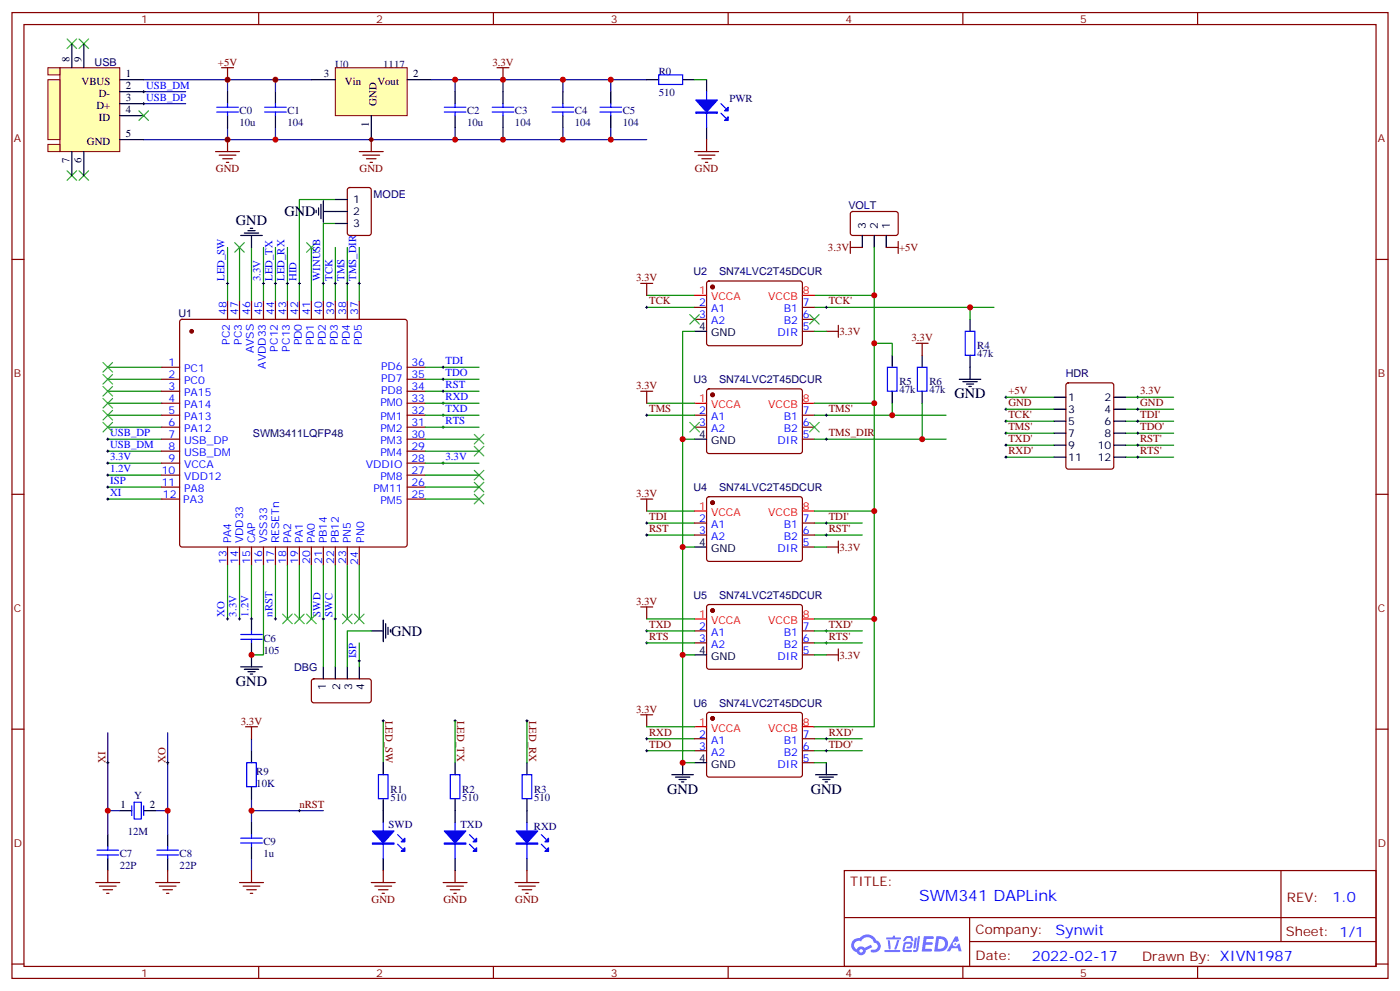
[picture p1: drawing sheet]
<svg xmlns="http://www.w3.org/2000/svg" width="412mm" height="292mm" viewBox="0 0 412 292" stroke-linecap="round" stroke-linejoin="round" font-family="sans-serif">
<g fill="none" stroke="#870000" stroke-width=".35">
<path d="M3.5 3.7h405.4v284.3h-405.4zM7.1 7.2h398.2v277.3h-398.2zM76.2 3.7v3.5M145.3 3.7v3.5M214.5 3.7v3.5M283.6 3.7v3.5M352.8 3.7v3.5M3.5 76.4h3.6M405.3 76.4h3.6M3.5 145.5h3.6M405.3 145.5h3.6M3.5 214.7h3.6"/>
<path d="M405.3 214.7h3.6M248.7 256.3h156.6v28.2h-156.6zM377.3 256.3v20.9M248.7 270.1h156.5M285.6 277.2h119.6M285.6 270.1v14.2M3.5 283.8h3.6M76.2 284.5v3.5M145.3 284.5v3.5M214.5 284.5v3.5M283.6 284.5v3.5M352.8 284.5v3.5"/>
<path d="M405.3 283.8h3.6"/>
</g>
<g fill="#5487ff">
<path d="M272.1 275.6h2.6l.3 .2-.1 .6h-2l-.1 1h1.6l.4 .4-.4 .3h-1.7l-.2 1.2 1.8 .1 .3 .3-.2 .4h-2.9z"/>
<path d="M281.4 275.7h.7l.4 1.3-.7 .3a.74 .74 0 0 0-1.1 .3 .74 .74 0 0 0 .5 1.1 .74 .74 0 0 0 .9-.7l.5-.3 .7 2.4h-.9l-.2-1h-1.9l-.5 1h-.9z"/>
<path d="M269.5 276.1h.6l-.4 2.9a.31 .31 0 0 1-.3 .3 .31 .31 0 0 1-.3-.3z"/>
<path d="M270.4 275.6h.6l-.5 4a.89 .89 0 0 1-.7 .7 .89 .89 0 0 1-.9-.3l1-.5z"/>
<path d="M266.8 275.8l.6-.2 1.2 .1 .5 1.3-.6 .1-.4-.9-1 .1a.95 .95 0 0 1-1 .8l-.1-.2z"/>
<path d="M266.4 277.5l1.8-.2a1.04 1.04 0 0 1 .6 1.1 1.04 1.04 0 0 1-.8 .9h-.7a.29 .29 0 0 1-.3-.4 .29 .29 0 0 1 .3-.2h.7l.2-.8h-1.4l-.4 1.7 1.9 .1a.29 .29 0 0 1 .3 .3 .29 .29 0 0 1-.3 .3h-2l-.4-.3 .2-2.1z"/>
<path d="M260.5 279.7h4.4a.3 .3 0 0 1 .3 .3 .3 .3 0 0 1-.3 .3h-4.3z"/>
<path d="M264.3 276.8h.6l-.5 1.6a1.02 1.02 0 0 1-.7 1.2l-.2-.3z"/>
<path d="M261.5 276.8h.6l.3 2.4-.3 .3-.3-.2z"/>
<path d="M261.1 276h1.9l.2-.5h.5l-.1 .5h1.5a.29 .29 0 0 1 .3 .3 .29 .29 0 0 1-.3 .3h-3.9z"/>
<path d="M275.8 275.6l-.6 4.5h1.4a2.27 2.27 0 0 0 2.7-2.3 2.27 2.27 0 0 0-2.7-2.2zM276.6 276.4a1.5 1.5 0 0 1 1.8 1.6 1.5 1.5 0 0 1-1.9 1.3h-.3z"/>
<path d="M251.4 276.8a2.09 2.09 0 0 0 1 3.5 1.37 1.37 0 0 0 1.5 .9 1.37 1.37 0 0 0 1.1-1.4l2-1-.5-.7-1.8 1a1.4 1.4 0 0 0-2.3 .4 1.32 1.32 0 0 1-.6-1.9 1.32 1.32 0 0 1 1.9-.4 2.02 2.02 0 0 1 2-1.3 2.02 2.02 0 0 1 1.8 1.6 1.09 1.09 0 0 1 1.1 1.4 1.09 1.09 0 0 1-1.6 .7 .41 .41 0 0 0-.5 .3 .41 .41 0 0 0 .4 .5 1.89 1.89 0 0 0 2.4-1.2 1.89 1.89 0 0 0-1.2-2.4 2.98 2.98 0 0 0-5-.6l-1 .1zM253.2 279.9a.52 .52 0 0 1 1 0 .52 .52 0 0 1-1 0z"/>
<circle cx="281.4" cy="277.9" r=".28"/>
</g>
<path d="M19.8 11.5l2.8 2.8M22.6 11.5l-2.8 2.8M23.3 11.5l2.8 2.8M26.1 11.5l-2.8 2.8M19.8 50.3l2.8 2.8M22.6 50.3l-2.8 2.8M23.3 50.3l2.8 2.8M26.1 50.3l-2.8 2.8" fill="none" stroke="#3c3" stroke-width=".35"/>
<path d="M17.6 19.9h17.7v24.7h-17.7z" fill="#ffffb0" stroke="#800000" stroke-width=".29"/>
<path d="M21.2 12.9v7M24.7 12.9v7M35.3 23.5h7M35.3 27h7M35.3 30.5h7M21.2 44.6v7.1M24.7 44.6v7.1M35.3 41.1h7" fill="none" stroke="#000" stroke-width=".35"/>
<g fill="#ffffb0" stroke="#800000" stroke-width=".29">
<path d="M14.1 23.5h3.5v17.6h-3.5z"/>
<path d="M14.1 19.9h3.5v2.1h-3.5z"/>
<path d="M14.1 42.5h3.5v2.1h-3.5z"/>
</g>
<path d="M35.3 34h7M81.1 27v3.5M81.1 34v3.6M148.2 27v3.5M148.2 34v3.6M165.8 27v3.5M165.8 34v3.6M179.9 27v3.5M179.9 34v3.6" fill="none" stroke="#000" stroke-width=".35"/>
<path d="M42.3 27h12.4M42.3 30.5h12.4M148.2 23.5v3.5" fill="none" stroke="#000080" stroke-width=".35"/>
<path d="M42 27h.7M42 30.5h.7M42.3 26.6v.7M42.3 30.2v.7" fill="none" stroke="#000" stroke-width=".29"/>
<path d="M146.4 19.9h3.5M148.2 19.9v3.6" fill="none" stroke="#800000" stroke-width=".35"/>
<g fill="none" stroke="#00f" stroke-width=".35">
<path d="M78 33h6.3M78 31.6h6.3M81.1 30.5v1.1M81.1 33v1M145 33h6.3M145 31.6h6.3M148.2 30.5v1.1M148.2 33v1M162.6 33h6.4M162.6 31.6h6.4M165.8 30.5v1.1M165.8 33v1"/>
<path d="M176.7 33h6.4M176.7 31.6h6.4M179.9 30.5v1.1M179.9 33v1"/>
</g>
<path d="M98.8 19.9h21.1v14.1h-21.1z" fill="#ffffb0" stroke="#800000" stroke-width=".29"/>
<g fill="none" stroke="#000" stroke-width=".35">
<path d="M67 27v3.5M67 34v3.6M91.7 23.5h7.1M109.4 34v7.1M119.9 23.5h7.1M134.1 27v3.5M134.1 34v3.6M190.5 23.5h3.5M201.1 23.5h3.5M208.1 23.5v3.5M208.1 37.6v3.5M95.2 59.1v6.3"/>
<path d="M98.8 58.7h3.5M70.9 69.3h6.4M72 68.6h4.2M73 67.9h2.1M73.7 67.2h.7M74.1 69.3v3.5M93.1 61.9v.7M93.8 61.2v2.1M94.5 60.1v4.3M95.2 62.3h7.1M98.8 65.8h3.5M254 69.3v3.5"/>
<path d="M257.5 69.3v3.5M261.1 69.3v3.5M204.6 97.5h3.5M285.8 94v3.5M262.8 104.6v3.5M262.8 115.2v3.5M271.6 104.6v3.5M271.6 115.2v3.5M282.6 111.7h6.3M283.6 112.4h4.3M284.7 113.1h2.1M285.4 113.8h.7"/>
<path d="M285.8 104.6v7.1M310.4 116.9h3.6M328.1 116.9h3.5M204.6 129.3h3.5M310.4 120.5h3.6M310.4 124h3.6M310.4 127.5h3.6M310.4 131.1h3.6M310.4 134.6h3.6M328.1 120.5h3.5M328.1 124h3.5M328.1 127.5h3.5"/>
<path d="M328.1 131.1h3.5M328.1 134.6h3.5M204.6 161h3.5M70.9 196.3h6.4M72 197h4.2M73 197.7h2.1M73.7 198.4h.7M74.1 182.2v3.5M74.1 189.3v7M95.2 196.3v3.5M98.8 196.3v3.5M102.3 196.3v3.5"/>
<path d="M105.8 196.3v3.5M109.4 185.7h3.5M112.9 182.6v6.3M113.6 183.6v4.3M114.3 184.7v2.1M115 185.4v.7M204.6 192.8h3.5M35.3 238.7h3.5M42.3 238.7h3.6M74.1 221v3.5M74.1 231.6v3.5M112.9 224.5v3.6"/>
<path d="M112.9 235.1v7.1M134.1 224.5v3.6M134.1 235.1v7.1M155.2 224.5v3.6M155.2 235.1v7.1M197.9 228.1h6.4M199 228.8h4.2M200 229.5h2.1M200.7 230.2h.7M201.1 224.5v3.6M204.6 224.5h3.5M240.2 228.1h6.4"/>
<path d="M241.3 228.8h4.2M242.4 229.5h2.1M243.1 230.2h.7M243.4 224.5v3.6M31.7 245.7v3.5M31.7 252.8v3.5M49.4 245.7v3.5M49.4 252.8v3.5M74.1 242.2v3.5M74.1 249.2v3.6M112.9 252.8v3.5M134.1 252.8v3.5"/>
<path d="M155.2 252.8v3.5"/>
</g>
<g fill="none" stroke="#000080" stroke-width=".35">
<path d="M42.3 23.5h49.4M67 23.5v3.5M67 37.6v3.5M81.1 23.5v3.5M81.1 37.6v3.5M127 23.5h63.5M134.1 23.5v3.5M134.1 37.6v3.5M148.2 37.6v3.5M165.8 23.5v3.5M165.8 37.6v3.5M179.9 23.5v3.5"/>
<path d="M179.9 37.6v3.5M42.3 41.1h148.2M31.7 215.7v30M49.4 215.7v30M74.1 217.5v3.5M31.7 238.7h3.6M45.9 238.7h3.5M74.1 235.1v7.1M74.1 238.7h21.1M74.1 252.8v3.5"/>
</g>
<g fill="none" stroke="#800000" stroke-width=".35">
<path d="M65.3 19.9h3.5M67 19.9v3.6M63.5 44.6h7.1M64.6 45.7h4.9M65.6 46.7h2.8M66.7 47.8h.7M67 41.1v3.5M105.8 44.6h7.1M106.9 45.7h4.9M107.9 46.7h2.9M109 47.8h.7M109.4 41.1v3.5"/>
<path d="M204.6 44.6h7.1M205.7 45.7h4.9M206.7 46.7h2.8M207.8 47.8h.7M208.1 41.1v3.5M250.5 72.8h3.5M250.5 71.1v3.5M261.1 72.8h3.5M264.6 71.1v3.5M188.7 83.4h3.6M190.5 83.4v3.6M243.4 97.5h3.5"/>
<path d="M246.9 95.8v3.5M188.7 115.2h3.6M190.5 115.2v3.5M269.9 101.1h3.5M271.6 101.1v3.5M188.7 146.9h3.6M190.5 146.9v3.6M246.9 159.3v3.5M188.7 178.7h3.6M190.5 178.7v3.5M243.4 161h3.5M243.4 192.8h3.5"/>
<path d="M246.9 191v3.6M72.3 214h3.5M74.1 214v3.5M188.7 210.4h3.6M190.5 210.4v3.6M28.2 259.8h7.1M31.7 256.3v3.5M45.9 259.8h7M49.4 256.3v3.5M70.6 259.8h7M74.1 256.3v3.5M109.4 259.8h7"/>
<path d="M112.9 256.3v3.5M130.5 259.8h7.1M134.1 256.3v3.5M151.7 259.8h7M155.2 256.3v3.5M29.3 260.9h4.9M30.3 261.9h2.9M31.4 263h.7M46.9 260.9h5M48 261.9h2.8M49 263h.7M71.6 260.9h5"/>
<path d="M72.7 261.9h2.8M73.7 263h.7M110.4 260.9h5M111.5 261.9h2.8M112.5 263h.7M131.6 260.9h4.9M132.6 261.9h2.9M133.7 263h.7M152.8 260.9h4.9M153.8 261.9h2.8M154.9 263h.7"/>
</g>
<g fill="none" stroke="#00f" stroke-width=".35">
<path d="M63.9 33h6.3M63.9 31.6h6.3M67 30.5v1.1M67 33v1M130.9 33h6.3M130.9 31.6h6.3M134.1 30.5v1.1M134.1 33v1M194 22h7.1v2.9h-7.1zM208.1 27v10.6M212.4 33.3l1.4 1.4M212.4 30.5l1.4 1.4"/>
<path d="M284.3 97.5h2.9v7.1h-2.9zM261.4 108.1h2.8v7.1h-2.8zM270.2 108.1h2.8v7.1h-2.8zM70.9 188.2h6.4M70.9 186.8h6.4M74.1 185.7v1.1M74.1 188.2v1.1M38.8 237.2v2.9M39.5 236.2h2.1v4.9h-2.1zM42.3 237.2v2.9M72.7 224.5h2.8v7.1h-2.8zM111.5 228.1h2.8v7h-2.8z"/>
<path d="M132.6 228.1h2.9v7h-2.9zM153.8 228.1h2.8v7h-2.8zM28.6 251.7h6.3M28.6 250.3h6.3M31.7 249.2v1.1M31.7 251.7v1.1M46.2 251.7h6.4M46.2 250.3h6.4M49.4 249.2v1.1M49.4 251.7v1.1M70.9 248.2h6.4M70.9 246.8h6.4"/>
<path d="M74.1 245.7v1.1M74.1 248.2v1M112.9 242.2v10.6M117.1 248.5l1.4 1.4M117.1 245.7l1.4 1.4M134.1 242.2v10.6M138.3 248.5l1.4 1.4M138.3 245.7l1.4 1.4M155.2 242.2v10.6M159.5 248.5l1.4 1.4M159.5 245.7l1.4 1.4"/>
</g>
<g fill="none" stroke="#000" stroke-width=".29">
<path d="M66.7 83.4h.7M67 83.1v.7M77.3 83.4h.7M77.6 83.1v.7M80.8 83.4h.7M81.1 83.1v.7M84.3 83.4h.7M84.7 83.1v.7M87.8 83.4h.7M88.2 83.1v.7M94.9 83.4h.7M95.2 83.1v.7"/>
<path d="M98.4 83.4h.7M98.8 83.1v.7M102 83.4h.7M102.3 83.1v.7M105.5 83.4h.7M105.8 83.1v.7M190.1 90.5h.8M190.5 90.1v.7M243.1 90.5h.7M243.4 90.1v.7M130.2 118.7h.7M130.2 115.2h.7"/>
<path d="M130.2 108.1h.7M130.2 111.7h.7M130.5 107.8v.7M130.5 111.3v.7M130.5 114.8v.7M130.5 118.4v.7M296 116.9h.7M296.3 116.6v.7M334.8 116.9h.7M335.1 116.6v.7M31.4 132.8h.7M31.4 129.3h.7"/>
<path d="M31.4 136.3h.7M31.4 139.9h.7M31.7 128.9v.7M31.7 132.5v.7M31.7 136v.7M31.7 139.5v.7M130.2 136.3h.7M130.2 125.8h.7M130.2 122.2h.7M130.5 121.9v.7M130.5 125.4v.7M130.5 136v.7"/>
<path d="M190.1 122.2h.8M190.5 121.9v.7M243.1 129.3h.7M243.1 122.2h.7M243.4 121.9v.7M243.4 128.9v.7M296 127.5h.7M296 124h.7M296 120.5h.7M296 131.1h.7M296 134.6h.7M296.3 120.1v.7"/>
<path d="M296.3 123.6v.8M296.3 127.2v.7M296.3 130.7v.7M296.3 134.2v.7M334.8 127.5h.7M334.8 124h.7M334.8 120.5h.7M334.8 131.1h.7M334.8 134.6h.7M335.1 120.1v.7M335.1 123.6v.8M335.1 127.2v.7"/>
<path d="M335.1 130.7v.7M335.1 134.2v.7M31.4 146.9h.7M31.4 143.4h.7M31.7 143.1v.7M31.7 146.6v.7M190.1 157.5h.8M190.1 154h.8M190.5 153.6v.7M190.5 157.2v.7M243.1 157.5h.7M243.1 154h.7"/>
<path d="M243.4 153.6v.7M243.4 157.2v.7M66.7 182.2h.7M67 181.9v.7M70.2 182.2h.7M70.6 181.9v.7M73.7 182.2h.7M74.1 181.9v.7M80.8 182.2h.7M81.1 181.9v.7M94.9 182.2h.7M95.2 181.9v.7"/>
<path d="M98.4 182.2h.7M98.8 181.9v.7M105.5 194.6h.7M105.8 194.2v.7M190.1 185.7h.8M190.1 189.3h.8M190.5 185.4v.7M190.5 188.9v.7M243.1 185.7h.7M243.1 189.3h.7M243.4 185.4v.7M243.4 188.9v.7"/>
<path d="M112.5 212.2h.7M112.9 211.8v.7M133.7 212.2h.7M134.1 211.8v.7M154.9 212.2h.7M155.2 211.8v.7M190.1 217.5h.8M190.5 217.1v.7M243.1 217.5h.7M243.4 217.1v.7M31.4 224.5h.7M31.7 224.2v.7"/>
<path d="M49 224.5h.7M49.4 224.2v.7M87.8 238.7h.7M88.2 238.3v.7M190.1 221h.8M190.5 220.7v.7M243.1 221h.7M243.4 220.7v.7"/>
</g>
<g fill="#00f" stroke="#00f" stroke-width=".35">
<path d="M205 29.5h6.3l-3.2 3.5z"/>
<path d="M205 33h6.3v.3h-6.3z"/>
<path d="M214.5 34.4v1.1h-1.1z"/>
<path d="M214.5 31.6v1h-1.1z"/>
<path d="M130.9 244.7h6.3l-3.1 3.5z"/>
<path d="M130.9 248.2h6.3v.3h-6.3z"/>
<path d="M140.4 249.6v1h-1.1z"/>
<path d="M140.4 246.8v1h-1.1z"/>
<path d="M152 244.7h6.4l-3.2 3.5z"/>
<path d="M152 248.2h6.4v.3h-6.4z"/>
<path d="M161.6 249.6v1h-1.1z"/>
<path d="M161.6 246.8v1h-1.1z"/>
<path d="M109.7 244.7h6.4l-3.2 3.5z"/>
<path d="M109.7 248.2h6.4v.3h-6.4z"/>
<path d="M119.2 249.6v1h-1z"/>
<path d="M119.2 246.8v1h-1z"/>
</g>
<g fill="none" stroke="#008700" stroke-width=".35">
<path d="M204.6 23.5h3.5M98.8 58.7h-10.6v30M67 72.8v15.9M70.6 72.8v15.9M74.1 72.8v15.9M77.6 72.8v15.9M81.1 72.8v15.9M84.7 72.8v15.9M91.7 72.8v15.9M98.8 65.8h-3.6v22.9M98.8 72.8v15.9M102.3 72.8v15.9"/>
<path d="M105.8 72.8v15.9M257.5 72.8v141.2h-17.6M190.5 87h14.1M190.5 90.5h14.1M204.6 97.5h-3.5v127h3.5M239.9 90.5h52.9M239.9 87h17.6M239.9 97.5h3.5M285.8 90.5v3.5M31.7 115.2h15.9M31.7 108.1h15.9M31.7 111.7h15.9"/>
<path d="M31.7 118.7h15.9M125.2 108.1h15.9M125.2 111.7h15.9M125.2 118.7h15.9M125.2 115.2h15.9M190.5 118.7h14.1M239.9 118.7h17.6M257.5 101.1h5.3v3.5M262.8 118.7v3.5M271.6 118.7v10.6M296.3 116.9h14.1M331.6 116.9h14.1"/>
<path d="M31.7 122.2h15.9M31.7 132.8h15.9M31.7 129.3h15.9M31.7 125.8h15.9M31.7 139.9h15.9M31.7 136.3h15.9M125.2 132.8h15.9M125.2 129.3h15.9M125.2 125.8h15.9M125.2 139.9h15.9M125.2 136.3h15.9M125.2 122.2h15.9"/>
<path d="M190.5 122.2h14.1M201.1 129.3h3.5M239.9 122.2h38.8M239.9 129.3h38.8M296.3 120.5h14.1M296.3 124h14.1M296.3 127.5h14.1M296.3 131.1h14.1M296.3 134.6h14.1M331.6 120.5h14.1M331.6 124h14.1M331.6 127.5h14.1"/>
<path d="M331.6 131.1h14.1M331.6 134.6h14.1M31.7 146.9h15.9M31.7 143.4h15.9M125.2 146.9h15.9M125.2 143.4h15.9M190.5 157.5h14.1M190.5 154h14.1M190.5 150.5h14.1M239.9 150.5h17.6M239.9 157.5h14.1M239.9 154h14.1"/>
<path d="M67 166.3v15.9M70.6 166.3v15.9M74.1 166.3v15.9M77.6 166.3v26.5h-3.5M81.1 166.3v15.9M84.7 166.3v15.9M88.2 166.3v15.9M91.7 166.3v15.9M95.2 166.3v30M98.8 166.3v30M102.3 166.3v15.9M105.8 166.3v15.9"/>
<path d="M201.1 161h3.5M239.9 161h3.5M105.8 189.3v7M109.4 185.7h-7.1v10.6M190.5 182.2h14.1M190.5 185.7h14.1M190.5 189.3h14.1M201.1 192.8h3.5M239.9 182.2h17.6M239.9 185.7h14.1M239.9 189.3h14.1M239.9 192.8h3.5"/>
<path d="M112.9 212.2v12.3M134.1 212.2v12.3M155.2 212.2v12.3M190.5 217.5h14.1M190.5 214h14.1M239.9 217.5h14.1M190.5 221h14.1M239.9 224.5h3.5M239.9 221h14.1"/>
</g>
<g fill="none" stroke="#870000" stroke-width=".35">
<path d="M102.5 55.4l.5-.2h5.7l.6 .4 .1 13-.5 .7h-5.9l-.6-.4-.1-13zM250.7 62.5l.5-.2h13l.4 .7-.1 5.9-.6 .4h-13l-.4-.7v-5.6zM53.2 94.2l.4-.2h65.6l.5 .2 .2 .5v65.6l-.2 .5-.5 .2h-65.6l-.5-.2-.2-.5v-65.6zM67 88.7v5.3M70.6 88.7v5.3M74.1 88.7v5.3M77.6 88.7v5.3M81.1 88.7v5.3M84.7 88.7v5.3M88.2 88.7v5.3M91.7 88.7v5.3M95.2 88.7v5.3"/>
<path d="M98.8 88.7v5.3M102.3 88.7v5.3M105.8 88.7v5.3M204.6 90.5h3.5M204.6 94h3.5M208.4 82.9l.4-.2 27.1 .1 .5 .6-.1 17.9-.6 .5-27.1-.1-.5-.6v-17.7zM236.4 90.5h3.5M236.4 94h3.5M236.4 97.5h3.5M47.6 108.1h5.3M47.6 111.7h5.3M47.6 115.2h5.3"/>
<path d="M47.6 118.7h5.3M119.9 108.1h5.3M119.9 111.7h5.3M119.9 115.2h5.3M119.9 118.7h5.3M208.4 114.7l.4-.2h27.1l.5 .7-.1 17.9-.6 .4h-27.1l-.5-.7v-17.6zM314.2 112.9l.5-.2h12.7l.6 .4 .1 24.3-.5 .7h-12.9l-.7-.4v-24.3zM47.6 136.3h5.3M47.6 122.2h5.3M47.6 125.8h5.3M47.6 129.3h5.3M47.6 132.8h5.3"/>
<path d="M47.6 139.9h5.3M119.9 136.3h5.3M119.9 122.2h5.3M119.9 125.8h5.3M119.9 129.3h5.3M119.9 132.8h5.3M119.9 139.9h5.3M204.6 122.2h3.5M204.6 125.8h3.5M236.4 122.2h3.5M236.4 125.8h3.5M236.4 129.3h3.5"/>
<path d="M47.6 143.4h5.3M47.6 146.9h5.3M119.9 143.4h5.3M119.9 146.9h5.3M204.6 154h3.5M204.6 157.5h3.5M208.4 146.4l.4-.2 27.1 .1 .5 .6-.1 17.9-.6 .5-27.1-.1-.5-.6v-17.7zM236.4 154h3.5M236.4 157.5h3.5M67 161v5.3M70.6 161v5.3M74.1 161v5.3"/>
<path d="M77.6 161v5.3M81.1 161v5.3M84.7 161v5.3M88.2 161v5.3M91.7 161v5.3M95.2 161v5.3M98.8 161v5.3M102.3 161v5.3M105.8 161v5.3M208.4 178.2l.4-.2h27.1l.5 .7-.1 17.9-.6 .4h-27.1l-.5-.7v-17.6zM236.4 161h3.5M204.6 185.7h3.5"/>
<path d="M204.6 189.3h3.5M236.4 185.7h3.5M236.4 189.3h3.5M236.4 192.8h3.5M92 200.1l.4-.3 16.5 .1 .5 .7-.1 5.9-.6 .4-16.5-.1-.5-.6v-5.6zM204.6 217.5h3.5M208.4 209.9l.4-.2 27.1 .1 .5 .6-.1 17.9-.6 .5-27.1-.1-.5-.6v-17.7zM236.4 217.5h3.5M204.6 221h3.5M236.4 221h3.5M236.4 224.5h3.5"/>
</g>
<g fill="none" stroke="#3c3" stroke-width=".35">
<path d="M40.9 32.6l2.8 2.9M43.7 32.6l-2.8 2.9M69.1 71.4l2.9 2.9M72 71.4l-2.9 2.9M90.3 71.4l2.8 2.9M93.1 71.4l-2.8 2.9M203.2 92.6l2.8 2.8M206 92.6l-2.8 2.8M238.5 92.6l2.8 2.8M241.3 92.6l-2.8 2.8M30.3 117.3l2.9 2.8M30.3 113.8l2.9 2.8"/>
<path d="M30.3 106.7l2.9 2.8M30.3 110.2l2.9 2.9M33.2 117.3l-2.9 2.8M33.2 110.2l-2.9 2.9M33.2 113.8l-2.9 2.8M33.2 106.7l-2.9 2.8M30.3 124.4l2.9 2.8M30.3 120.8l2.9 2.8M33.2 124.4l-2.9 2.8M33.2 120.8l-2.9 2.8M139.7 131.4l2.8 2.8M139.7 138.5l2.8 2.8"/>
<path d="M139.7 127.9l2.8 2.8M142.5 127.9l-2.8 2.8M142.5 131.4l-2.8 2.8M142.5 138.5l-2.8 2.8M203.2 124.4l2.8 2.8M206 124.4l-2.8 2.8M238.5 124.4l2.8 2.8M241.3 124.4l-2.8 2.8M139.7 142l2.8 2.8M139.7 145.5l2.8 2.8M142.5 142l-2.8 2.8M142.5 145.5l-2.8 2.8"/>
<path d="M83.3 180.8l2.8 2.8M86.1 180.8l-2.8 2.8M86.8 180.8l2.8 2.8M89.6 180.8l-2.8 2.8M90.3 180.8l2.8 2.8M93.1 180.8l-2.8 2.8M100.9 180.8l2.8 2.8M103.7 180.8l-2.8 2.8M104.4 180.8l2.8 2.8M107.2 180.8l-2.8 2.8"/>
</g>
<g fill="#870000" stroke="#870000" stroke-width=".35">
<circle cx="56.4" cy="97.5" r=".53"/>
<circle cx="209.9" cy="84.5" r=".53"/>
<circle cx="209.9" cy="116.2" r=".53"/>
<circle cx="209.9" cy="148" r=".53"/>
<circle cx="209.9" cy="179.7" r=".53"/>
<circle cx="209.9" cy="211.5" r=".53"/>
</g>
<path d="M204.6 87h3.5M236.4 87h3.5M204.6 118.7h3.5M236.4 118.7h3.5M204.6 150.5h3.5M236.4 150.5h3.5M204.6 182.2h3.5M236.4 182.2h3.5M204.6 214h3.5M236.4 214h3.5" fill="none" stroke="#f00" stroke-width=".35"/>
<circle cx="134.1" cy="23.5" r=".88" fill="#c00"/>
<g fill="#800000">
<circle cx="165.8" cy="23.5" r=".71"/>
<circle cx="179.9" cy="23.5" r=".71"/>
</g>
<g fill="#c00">
<circle cx="148.2" cy="23.5" r=".88"/>
<circle cx="179.9" cy="23.5" r=".88"/>
<circle cx="165.8" cy="23.5" r=".88"/>
<circle cx="165.8" cy="41.1" r=".88"/>
<circle cx="179.9" cy="41.1" r=".88"/>
<circle cx="134.1" cy="41.1" r=".88"/>
<circle cx="148.2" cy="41.1" r=".88"/>
<circle cx="81.1" cy="41.1" r=".88"/>
<circle cx="67" cy="41.1" r=".88"/>
<circle cx="67" cy="23.5" r=".88"/>
<circle cx="81.1" cy="23.5" r=".88"/>
</g>
<g fill="#800000">
<circle cx="109.4" cy="41.1" r=".71"/>
<circle cx="81.1" cy="23.5" r=".71"/>
<circle cx="67" cy="23.5" r=".71"/>
<circle cx="67" cy="41.1" r=".71"/>
</g>
<g fill="#c00">
<circle cx="74.1" cy="238.7" r=".88"/>
<circle cx="49.4" cy="238.7" r=".88"/>
<circle cx="31.8" cy="238.7" r=".88"/>
<circle cx="74.1" cy="192.8" r=".88"/>
<circle cx="201.1" cy="224.5" r=".88"/>
<circle cx="257.5" cy="87" r=".88"/>
<circle cx="257.5" cy="118.7" r=".88"/>
<circle cx="257.5" cy="150.5" r=".88"/>
<circle cx="257.5" cy="182.2" r=".88"/>
<circle cx="201.1" cy="129.3" r=".88"/>
<circle cx="201.1" cy="161" r=".88"/>
<circle cx="201.1" cy="192.8" r=".88"/>
<circle cx="262.8" cy="122.2" r=".88"/>
<circle cx="271.6" cy="129.3" r=".88"/>
<circle cx="257.5" cy="101.1" r=".88"/>
<circle cx="285.8" cy="90.5" r=".88"/>
</g>
<text font-size="4.6" fill="#00f" x="270.8" y="265.3">SWM341 DAPLink</text>
<g font-size="4.2">
<text x="83.8" y="63.7">GND</text>
<text x="69.5" y="66.1">GND</text>
<text x="281.2" y="117.3">GND</text>
<text x="115.2" y="187.2">GND</text>
<text x="69.5" y="202">GND</text>
<text x="196.5" y="233.7">GND</text>
<text x="238.8" y="233.7">GND</text>
</g>
<g font-size="4.2" fill="#00f">
<text x="392.5" y="265.6">1.0</text>
<text x="310.9" y="275.1">Synwit</text>
<text x="304" y="282.9">2022-02-17</text>
</g>
<g font-size="3.9" fill="#800">
<text x="250.5" y="260.9">TITLE:</text>
<text x="379.1" y="265.6">REV:</text>
<text x="287.4" y="275.1">Company:</text>
<text x="378.7" y="275.7">Sheet: 1/1</text>
<text x="287.4" y="282.8">Date:</text>
<text x="336.4" y="282.8">Drawn By: XIVN1987</text>
</g>
<g font-size="3.2" fill="#800">
<text x="41.6" y="6.7">1</text>
<text x="110.8" y="6.7">2</text>
<text x="179.9" y="6.7">3</text>
<text x="249.1" y="6.7">4</text>
<text x="318.2" y="6.7">5</text>
<text x="4.1" y="41.8">A</text>
<text x="405.9" y="41.8">A</text>
<text x="4.1" y="110.9">B</text>
<text x="405.9" y="110.9">B</text>
<text x="4.1" y="180.1">C</text>
<text x="405.9" y="180.1">C</text>
<text x="4.1" y="249.2">D</text>
<text x="405.9" y="249.2">D</text>
<text x="41.6" y="287.5">1</text>
<text x="110.8" y="287.5">2</text>
<text x="179.9" y="287.5">3</text>
<text x="249.1" y="287.5">4</text>
<text x="318.2" y="287.5">5</text>
</g>
<g font-size="3.2">
<text x="20.5" y="18.2" transform="rotate(-90 20.5 18.2)">8</text>
<text x="24" y="18.2" transform="rotate(-90 24 18.2)">9</text>
<text x="37" y="22.8">1</text>
<text x="95.4" y="22.8">3</text>
<text x="121.7" y="22.8">2</text>
<text x="24" y="25">VBUS</text>
<text x="29.1" y="28.6">D-</text>
<text x="37" y="26.3">2</text>
<text x="37" y="29.8">3</text>
<text x="101.6" y="25">Vin</text>
<text x="111.2" y="25">Vout</text>
<text x="28.4" y="32.1">D+</text>
<text x="29.1" y="35.6">ID</text>
<text x="37" y="33.3">4</text>
<text x="110.9" y="31.2" transform="rotate(-90 110.9 31.2)">GND</text>
<text x="37" y="40.4">5</text>
<text x="108.7" y="37.4" transform="rotate(-90 108.7 37.4)">1</text>
<text x="20.5" y="48" transform="rotate(-90 20.5 48)">7</text>
<text x="24" y="48" transform="rotate(-90 24 48)">6</text>
<text x="25.6" y="42.7">GND</text>
<text x="104.1" y="59.8">1</text>
<text x="104.1" y="63.3">2</text>
<text x="104.1" y="66.9">3</text>
<text x="255.1" y="67.6" transform="rotate(-90 255.1 67.6)">3</text>
<text x="258.6" y="67.6" transform="rotate(-90 258.6 67.6)">2</text>
<text x="262.1" y="67.6" transform="rotate(-90 262.1 67.6)">1</text>
<text x="205.9" y="97.2">4</text>
<text x="209.4" y="99">GND</text>
<text x="314.7" y="118">1</text>
<text x="325.4" y="118">2</text>
<text x="314.7" y="121.5">3</text>
<text x="314.7" y="125.1">5</text>
<text x="325.4" y="121.5">4</text>
<text x="325.4" y="125.1">6</text>
<text x="205.9" y="128.9">4</text>
<text x="209.4" y="130.7">GND</text>
<text x="314.7" y="128.6">7</text>
<text x="325.4" y="128.6">8</text>
<text x="314.7" y="132.1">9</text>
<text x="314.7" y="135.6">11</text>
<text x="323.3" y="132.1">10</text>
<text x="323.3" y="135.6">12</text>
<text x="205.9" y="160.7">4</text>
<text x="209.4" y="162.5">GND</text>
<text x="205.9" y="192.4">4</text>
<text x="209.4" y="194.2">GND</text>
<text x="96" y="203.2" transform="rotate(-90 96 203.2)">1</text>
<text x="100.2" y="203.2" transform="rotate(-90 100.2 203.2)">2</text>
<text x="103.7" y="203.2" transform="rotate(-90 103.7 203.2)">3</text>
<text x="107.2" y="203.2" transform="rotate(-90 107.2 203.2)">4</text>
<text x="205.9" y="224.2">4</text>
<text x="209.4" y="226">GND</text>
<text x="35.5" y="237.9">1</text>
<text x="44.1" y="237.9">2</text>
</g>
<g font-size="3.2" fill="#000080">
<text x="27.9" y="19.3">USB</text>
<text x="98.8" y="19.9">U0</text>
<text x="112.9" y="19.9">1117</text>
<text x="194" y="22">R0</text>
<text x="194" y="28.4">510</text>
<text x="70.6" y="33.7">C0</text>
<text x="84.7" y="33.7">C1</text>
<text x="137.6" y="33.7">C2</text>
<text x="151.7" y="33.7">C3</text>
<text x="169.3" y="33.7">C4</text>
<text x="183.4" y="33.7">C5</text>
<text x="214.8" y="30.2">PWR</text>
<text x="70.6" y="37.2">10u</text>
<text x="84.7" y="37.2">104</text>
<text x="137.6" y="37.2">10u</text>
<text x="151.7" y="37.2">104</text>
<text x="169.3" y="37.2">104</text>
<text x="183.4" y="37.2">104</text>
<text x="110.1" y="58.2">MODE</text>
<text x="249.9" y="61.6">VOLT</text>
<text x="204.3" y="81.1">U2</text>
<text x="211.8" y="81.1">SN74LVC2T45DCUR</text>
<text x="52.6" y="93.4">U1</text>
<text x="287.9" y="105.2">47k</text>
<text x="287.9" y="102.8">R4</text>
<text x="204.3" y="112.8">U3</text>
<text x="211.8" y="112.8">SN74LVC2T45DCUR</text>
<text x="264.9" y="113.4">R5</text>
<text x="273.8" y="113.4">R6</text>
<text x="313.9" y="111">HDR</text>
<text x="264.9" y="115.8">47k</text>
<text x="273.8" y="115.8">47k</text>
<text x="74.5" y="128.6">SWM3411LQFP48</text>
<text x="204.3" y="144.6">U4</text>
<text x="211.8" y="144.6">SN74LVC2T45DCUR</text>
<text x="204.3" y="176.3">U5</text>
<text x="211.8" y="176.3">SN74LVC2T45DCUR</text>
<text x="77.6" y="188.9">C6</text>
<text x="77.6" y="192.4">105</text>
<text x="86.6" y="197.5">DBG</text>
<text x="204.3" y="208.1">U6</text>
<text x="211.8" y="208.1">SN74LVC2T45DCUR</text>
<text x="75.5" y="231.6">10K</text>
<text x="75.5" y="228.1">R9</text>
<text x="115" y="233.3">R1</text>
<text x="136.2" y="233.3">R2</text>
<text x="157.3" y="233.3">R3</text>
<text x="39.5" y="235.1">Y</text>
<text x="115" y="235.8">510</text>
<text x="136.2" y="235.8">510</text>
<text x="157.3" y="235.8">510</text>
<text x="37.7" y="245.7">12M</text>
<text x="114.4" y="243.9">SWD</text>
<text x="135.6" y="243.9">TXD</text>
<text x="157.3" y="244.3">RXD</text>
<text x="77.6" y="248.9">C9</text>
<text x="35.3" y="255.9">22P</text>
<text x="35.3" y="252.4">C7</text>
<text x="52.9" y="255.9">22P</text>
<text x="52.9" y="252.4">C8</text>
<text x="77.6" y="252.4">1u</text>
</g>
<g font-size="3.2" fill="#800000">
<text x="64.2" y="19.3">+5V</text>
<text x="145" y="19.3">3.3V</text>
<text x="63.6" y="50.7">GND</text>
<text x="105.9" y="50.7">GND</text>
<text x="204.7" y="50.7">GND</text>
<text x="243.9" y="74">3.3V</text>
<text x="264.9" y="74">+5V</text>
<text x="187.4" y="82.8">3.3V</text>
<text x="191.2" y="89.6">TCK</text>
<text x="244.1" y="89.6">TCK'</text>
<text x="247.2" y="98.7">3.3V</text>
<text x="268.5" y="100.4">3.3V</text>
<text x="187.4" y="114.5">3.3V</text>
<text x="297" y="119.6">GND</text>
<text x="297" y="116.1">+5V</text>
<text x="335.8" y="116.1">3.3V</text>
<text x="335.8" y="119.6">GND</text>
<text x="191.2" y="121.4">TMS</text>
<text x="244.1" y="121.4">TMS'</text>
<text x="297" y="123.1">TCK'</text>
<text x="335.8" y="123.1">TDI'</text>
<text x="244.1" y="128.4">TMS_DIR</text>
<text x="297" y="126.6">TMS'</text>
<text x="297" y="130.2">TXD'</text>
<text x="335.8" y="130.2">RST'</text>
<text x="335.8" y="126.6">TDO'</text>
<text x="297" y="133.7">RXD'</text>
<text x="335.8" y="133.7">RTS'</text>
<text x="187.4" y="146.3">3.3V</text>
<text x="191.2" y="153.1">TDI</text>
<text x="244.1" y="153.1">TDI'</text>
<text x="191.2" y="156.6">RST</text>
<text x="244.1" y="156.6">RST'</text>
<text x="247.2" y="162.2">3.3V</text>
<text x="187.4" y="178">3.3V</text>
<text x="191.2" y="184.9">TXD</text>
<text x="244.1" y="184.9">TXD'</text>
<text x="191.2" y="188.4">RTS</text>
<text x="244.1" y="188.4">RTS'</text>
<text x="247.2" y="193.9">3.3V</text>
<text x="187.4" y="209.8">3.3V</text>
<text x="71" y="213.3">3.3V</text>
<text x="113.5" y="212.2" transform="rotate(90 113.5 212.2)">LED_SW</text>
<text x="134.7" y="212.2" transform="rotate(90 134.7 212.2)">LED_TX</text>
<text x="155.9" y="212.2" transform="rotate(90 155.9 212.2)">LED_RX</text>
<text x="191.2" y="216.6">RXD</text>
<text x="191.2" y="220.1">TDO</text>
<text x="244.1" y="216.6">RXD'</text>
<text x="244.1" y="220.1">TDO'</text>
<text x="31.1" y="224.5" transform="rotate(-90 31.1 224.5)">XI</text>
<text x="48.8" y="224.5" transform="rotate(-90 48.8 224.5)">XO</text>
<text x="88.2" y="238">nRST</text>
<text x="109.5" y="265.9">GND</text>
<text x="130.6" y="265.9">GND</text>
<text x="151.8" y="265.9">GND</text>
</g>
<g font-size="3.2" fill="#00f">
<text x="43" y="26.1">USB_DM</text>
<text x="43" y="29.6">USB_DP</text>
<text x="66.2" y="82.7" transform="rotate(-90 66.2 82.7)">LED_SW</text>
<text x="76.7" y="82.7" transform="rotate(-90 76.7 82.7)">3.3V</text>
<text x="80.3" y="82.7" transform="rotate(-90 80.3 82.7)">LED_TX</text>
<text x="83.8" y="82.7" transform="rotate(-90 83.8 82.7)">LED_RX</text>
<text x="87.3" y="82.7" transform="rotate(-90 87.3 82.7)">HID</text>
<text x="94.4" y="82.7" transform="rotate(-90 94.4 82.7)">WINUSB</text>
<text x="97.9" y="82.7" transform="rotate(-90 97.9 82.7)">TCK</text>
<text x="101.4" y="82.7" transform="rotate(-90 101.4 82.7)">TMS</text>
<text x="105" y="82.7" transform="rotate(-90 105 82.7)">TMS_DIR</text>
<text x="66.7" y="92.8" transform="rotate(-90 66.7 92.8)">48</text>
<text x="70.2" y="92.8" transform="rotate(-90 70.2 92.8)">47</text>
<text x="73.7" y="92.8" transform="rotate(-90 73.7 92.8)">46</text>
<text x="77.3" y="92.8" transform="rotate(-90 77.3 92.8)">45</text>
<text x="80.8" y="92.8" transform="rotate(-90 80.8 92.8)">44</text>
<text x="84.3" y="92.8" transform="rotate(-90 84.3 92.8)">43</text>
<text x="87.8" y="92.8" transform="rotate(-90 87.8 92.8)">42</text>
<text x="91.4" y="92.8" transform="rotate(-90 91.4 92.8)">41</text>
<text x="94.9" y="92.8" transform="rotate(-90 94.9 92.8)">40</text>
<text x="98.4" y="92.8" transform="rotate(-90 98.4 92.8)">39</text>
<text x="102" y="92.8" transform="rotate(-90 102 92.8)">38</text>
<text x="105.5" y="92.8" transform="rotate(-90 105.5 92.8)">37</text>
<text x="205.9" y="90.1">2</text>
<text x="205.9" y="93.7">3</text>
<text x="209.4" y="91.9">A1</text>
<text x="209.4" y="95.4">A2</text>
<text x="230.9" y="95.4">B2</text>
<text x="230.9" y="91.9">B1</text>
<text x="236.5" y="93.7">6</text>
<text x="236.5" y="90.1">7</text>
<text x="67.7" y="101.5" transform="rotate(-90 67.7 101.5)">PC2</text>
<text x="71.3" y="101.5" transform="rotate(-90 71.3 101.5)">PC3</text>
<text x="88.9" y="101.7" transform="rotate(-90 88.9 101.7)">PD0</text>
<text x="92.4" y="101.7" transform="rotate(-90 92.4 101.7)">PD1</text>
<text x="96" y="101.7" transform="rotate(-90 96 101.7)">PD2</text>
<text x="99.5" y="101.7" transform="rotate(-90 99.5 101.7)">PD3</text>
<text x="103" y="101.7" transform="rotate(-90 103 101.7)">PD4</text>
<text x="106.5" y="101.7" transform="rotate(-90 106.5 101.7)">PD5</text>
<text x="229.1" y="99">DIR</text>
<text x="236.5" y="97.2">5</text>
<text x="49.7" y="107.8">1</text>
<text x="74.8" y="104" transform="rotate(-90 74.8 104)">AVSS</text>
<text x="81.8" y="103.5" transform="rotate(-90 81.8 103.5)">PC12</text>
<text x="85.4" y="103.5" transform="rotate(-90 85.4 103.5)">PC13</text>
<text x="121.2" y="107.8">36</text>
<text x="131.2" y="107.2">TDI</text>
<text x="49.7" y="111.3">2</text>
<text x="54.2" y="113.1">PC0</text>
<text x="54.2" y="109.5">PC1</text>
<text x="78.3" y="108.6" transform="rotate(-90 78.3 108.6)">AVDD33</text>
<text x="112.3" y="108.8">PD6</text>
<text x="112.3" y="112.4">PD7</text>
<text x="121.2" y="111.3">35</text>
<text x="131.2" y="110.8">TDO</text>
<text x="49.7" y="118.4">4</text>
<text x="49.7" y="114.8">3</text>
<text x="54.2" y="116.6">PA15</text>
<text x="112" y="119.4">PM0</text>
<text x="112.3" y="115.9">PD8</text>
<text x="121.2" y="114.8">34</text>
<text x="121.2" y="118.4">33</text>
<text x="131.2" y="117.8">RXD</text>
<text x="131.2" y="114.3">RST</text>
<text x="49.7" y="125.4">6</text>
<text x="49.7" y="121.9">5</text>
<text x="54.2" y="123.6">PA13</text>
<text x="54.2" y="120.1">PA14</text>
<text x="112" y="123.6">PM1</text>
<text x="121.2" y="121.9">32</text>
<text x="121.2" y="125.4">31</text>
<text x="131.2" y="124.9">RTS</text>
<text x="131.2" y="121.4">TXD</text>
<text x="205.9" y="121.9">2</text>
<text x="205.9" y="125.4">3</text>
<text x="209.4" y="123.6">A1</text>
<text x="230.9" y="123.6">B1</text>
<text x="236.5" y="125.4">6</text>
<text x="236.5" y="121.9">7</text>
<text x="32.5" y="131.9">USB_DM</text>
<text x="32.5" y="128.4">USB_DP</text>
<text x="49.7" y="128.9">7</text>
<text x="54.2" y="130.7">USB_DP</text>
<text x="54.2" y="127.2">PA12</text>
<text x="112" y="127.2">PM2</text>
<text x="112" y="130.7">PM3</text>
<text x="121.2" y="128.9">30</text>
<text x="209.4" y="127.2">A2</text>
<text x="229.1" y="130.7">DIR</text>
<text x="230.9" y="127.2">B2</text>
<text x="236.5" y="128.9">5</text>
<text x="32.5" y="135.5">3.3V</text>
<text x="49.7" y="136">9</text>
<text x="49.7" y="132.5">8</text>
<text x="54.2" y="137.8">VCCA</text>
<text x="54.2" y="134.2">USB_DM</text>
<text x="107.7" y="137.8">VDDIO</text>
<text x="112" y="134.2">PM4</text>
<text x="121.2" y="136">28</text>
<text x="121.2" y="132.5">29</text>
<text x="131.2" y="135.5">3.3V</text>
<text x="32.5" y="139">1.2V</text>
<text x="32.5" y="142.5">ISP</text>
<text x="47.6" y="143.1">11</text>
<text x="47.6" y="139.5">10</text>
<text x="54.2" y="141.3">VDD12</text>
<text x="112" y="141.3">PM8</text>
<text x="121.2" y="139.5">27</text>
<text x="121.2" y="143.1">26</text>
<text x="32.5" y="146">XI</text>
<text x="48" y="146.6">12</text>
<text x="54" y="148">PA3</text>
<text x="54.2" y="144.8">PA8</text>
<text x="110" y="144.8">PM11</text>
<text x="112" y="148.3">PM5</text>
<text x="121.2" y="146.6">25</text>
<text x="205.9" y="153.6">2</text>
<text x="209.4" y="155.4">A1</text>
<text x="230.9" y="155.4">B1</text>
<text x="236.5" y="153.6">7</text>
<text x="68.1" y="160" transform="rotate(-90 68.1 160)">PA4</text>
<text x="71.6" y="160" transform="rotate(-90 71.6 160)">VDD33</text>
<text x="75.1" y="160" transform="rotate(-90 75.1 160)">CAP</text>
<text x="78.7" y="160" transform="rotate(-90 78.7 160)">VSS33</text>
<text x="82.2" y="160" transform="rotate(-90 82.2 160)">RESETn</text>
<text x="85.7" y="160" transform="rotate(-90 85.7 160)">PA2</text>
<text x="89.3" y="160" transform="rotate(-90 89.3 160)">PA1</text>
<text x="92.8" y="160" transform="rotate(-90 92.8 160)">PA0</text>
<text x="96.3" y="160" transform="rotate(-90 96.3 160)">PB14</text>
<text x="99.8" y="160" transform="rotate(-90 99.8 160)">PB12</text>
<text x="103.4" y="160" transform="rotate(-90 103.4 160)">PN5</text>
<text x="107.2" y="159.7" transform="rotate(-90 107.2 159.7)">PN0</text>
<text x="205.9" y="157.2">3</text>
<text x="209.4" y="158.9">A2</text>
<text x="230.9" y="158.9">B2</text>
<text x="236.5" y="160.7">5</text>
<text x="236.5" y="157.2">6</text>
<text x="66.7" y="166" transform="rotate(-90 66.7 166)">13</text>
<text x="70.2" y="166" transform="rotate(-90 70.2 166)">14</text>
<text x="73.7" y="166" transform="rotate(-90 73.7 166)">15</text>
<text x="77.3" y="166" transform="rotate(-90 77.3 166)">16</text>
<text x="80.8" y="166" transform="rotate(-90 80.8 166)">17</text>
<text x="84.3" y="166" transform="rotate(-90 84.3 166)">18</text>
<text x="87.8" y="166" transform="rotate(-90 87.8 166)">19</text>
<text x="91.4" y="166" transform="rotate(-90 91.4 166)">20</text>
<text x="94.9" y="166" transform="rotate(-90 94.9 166)">21</text>
<text x="98.4" y="166" transform="rotate(-90 98.4 166)">22</text>
<text x="102" y="166" transform="rotate(-90 102 166)">23</text>
<text x="105.5" y="166.3" transform="rotate(-90 105.5 166.3)">24</text>
<text x="229.1" y="162.5">DIR</text>
<text x="66.1" y="181.5" transform="rotate(-90 66.1 181.5)">XO</text>
<text x="69.7" y="181.5" transform="rotate(-90 69.7 181.5)">3.3V</text>
<text x="73.2" y="181.5" transform="rotate(-90 73.2 181.5)">1.2V</text>
<text x="80.3" y="181.5" transform="rotate(-90 80.3 181.5)">nRST</text>
<text x="94.4" y="181.5" transform="rotate(-90 94.4 181.5)">SWD</text>
<text x="97.9" y="181.5" transform="rotate(-90 97.9 181.5)">SWC</text>
<text x="205.9" y="185.4">2</text>
<text x="236.5" y="185.4">7</text>
<text x="205.9" y="188.9">3</text>
<text x="209.4" y="187.1">A1</text>
<text x="209.4" y="190.7">A2</text>
<text x="230.9" y="190.7">B2</text>
<text x="230.9" y="187.1">B1</text>
<text x="236.5" y="188.9">6</text>
<text x="104.9" y="193.9" transform="rotate(-90 104.9 193.9)">ISP</text>
<text x="229.1" y="194.2">DIR</text>
<text x="236.5" y="192.4">5</text>
<text x="205.9" y="217.1">2</text>
<text x="205.9" y="220.7">3</text>
<text x="209.4" y="218.9">A1</text>
<text x="230.9" y="218.9">B1</text>
<text x="236.5" y="220.7">6</text>
<text x="236.5" y="217.1">7</text>
<text x="209.4" y="222.4">A2</text>
<text x="229.1" y="226">DIR</text>
<text x="230.9" y="222.4">B2</text>
<text x="236.5" y="224.2">5</text>
</g>
<g font-size="3.2" fill="#f00">
<text x="205.9" y="86.6">1</text>
<text x="209.4" y="88.4">VCCA</text>
<text x="226.3" y="88.4">VCCB</text>
<text x="236.5" y="86.6">8</text>
<text x="205.9" y="118.4">1</text>
<text x="236.5" y="118.4">8</text>
<text x="209.4" y="120.1">VCCA</text>
<text x="226.3" y="120.1">VCCB</text>
<text x="205.9" y="150.1">1</text>
<text x="209.4" y="151.9">VCCA</text>
<text x="226.3" y="151.9">VCCB</text>
<text x="236.5" y="150.1">8</text>
<text x="205.9" y="181.9">1</text>
<text x="209.4" y="183.6">VCCA</text>
<text x="226.3" y="183.6">VCCB</text>
<text x="236.5" y="181.9">8</text>
<text x="205.9" y="213.6">1</text>
<text x="209.4" y="215.4">VCCA</text>
<text x="226.3" y="215.4">VCCB</text>
<text x="236.5" y="213.6">8</text>
</g>
</svg>
